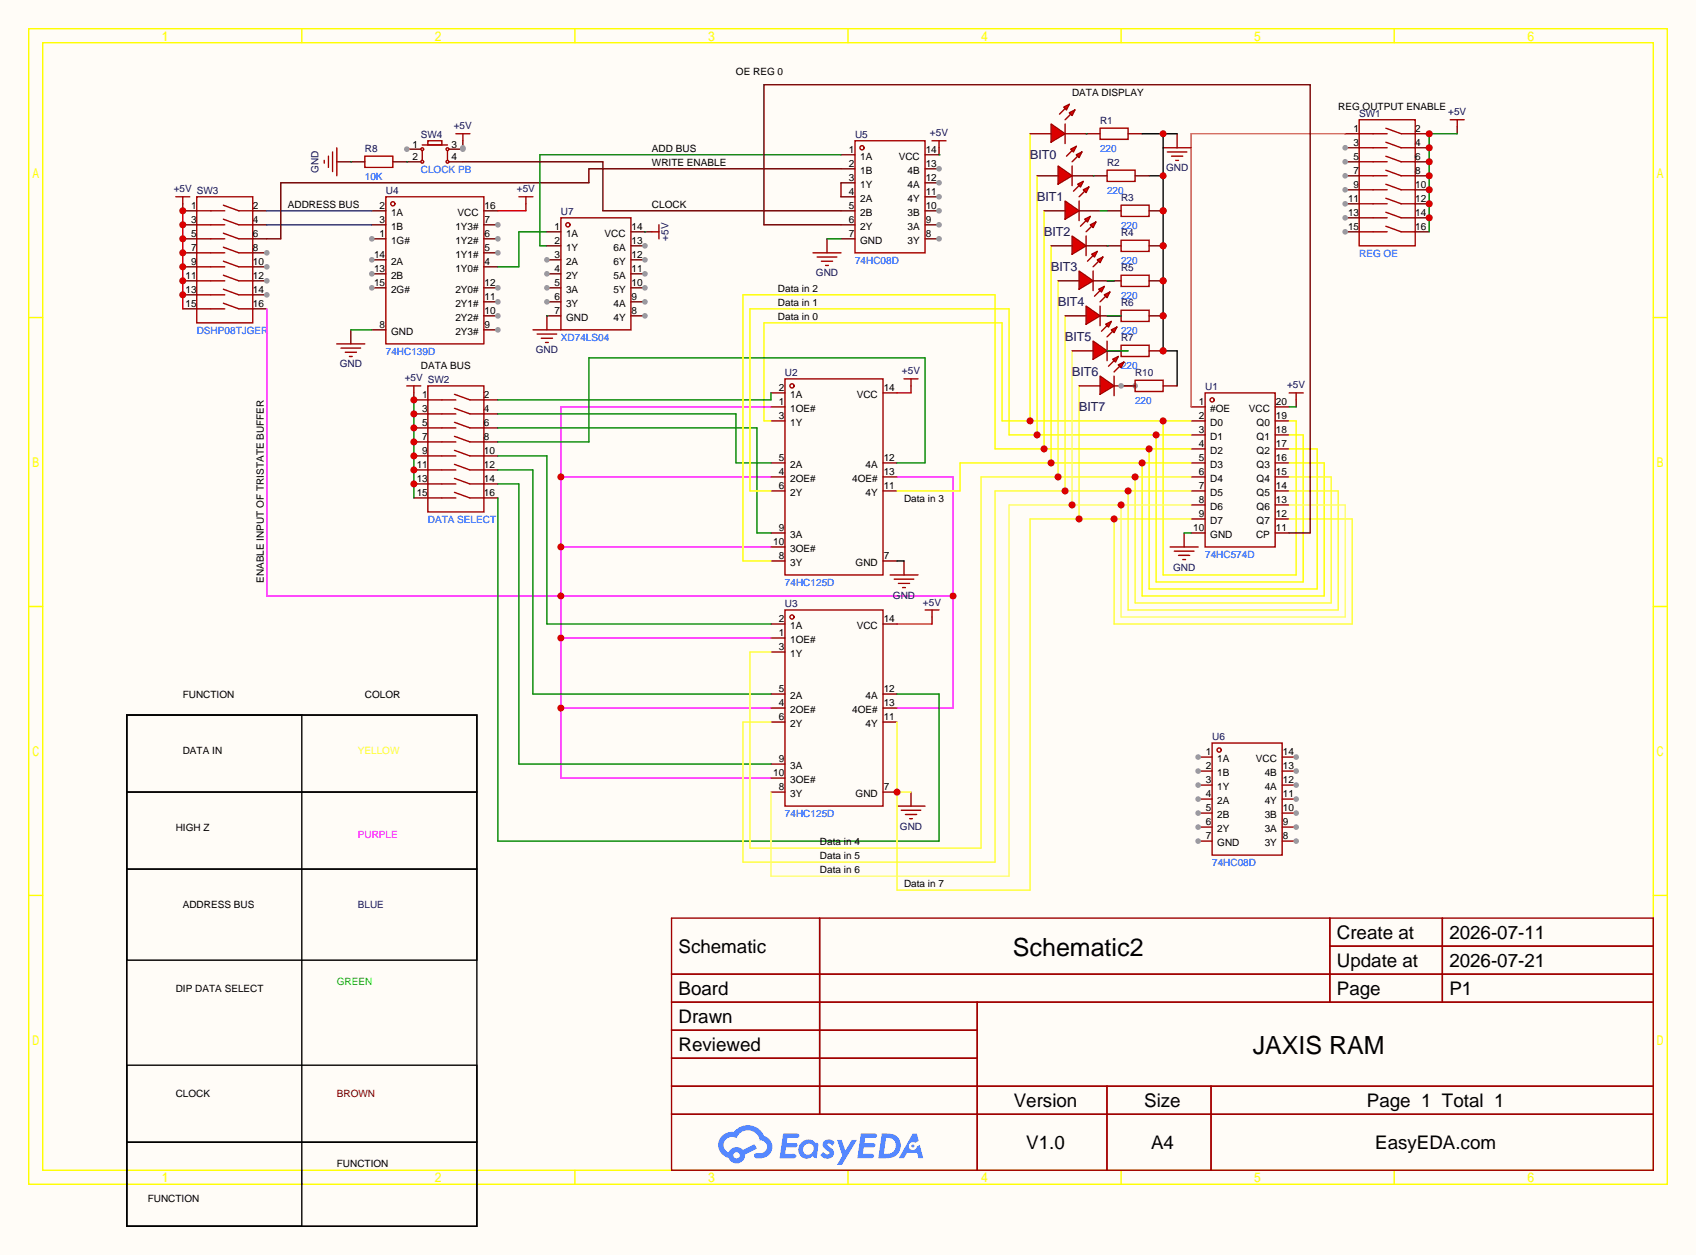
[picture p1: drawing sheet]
<svg xmlns="http://www.w3.org/2000/svg" width="308mm" height="228mm" viewBox="0 0 308 228" stroke-linecap="round" stroke-linejoin="round" font-family="sans-serif">
<path d="M0 0h307.6v227.6h-307.6z" fill="#fffcf7"/>
<g fill="none" stroke="#ff0" stroke-width=".25">
<path d="M5.2 5.2h297.2v209.6h-297.2zM7.7 7.7h292.1v204.5h-292.1zM54.7 5.2v2.5M104.3 5.2v2.5M153.8 5.2v2.5M203.3 5.2v2.5M252.9 5.2v2.5M5.2 57.6h2.5M299.8 57.6h2.6M5.2 110h2.5M299.8 110h2.6M5.2 162.4h2.5"/>
<path d="M299.8 162.4h2.6M54.7 212.2v2.6M104.3 212.2v2.6M153.8 212.2v2.6M203.3 212.2v2.6M252.9 212.2v2.6"/>
</g>
<g fill="none" stroke="#a10000" stroke-width=".25">
<path d="M121.8 166.5h178v45.7h-178zM121.8 176.7h178M148.7 166.5v35.6M241.2 166.5v15.2M241.2 171.6h58.6M261.6 166.5v15.2M121.8 181.7h178M121.8 186.8h55.4M121.8 197h178M121.8 191.9h55.4M177.2 181.7v30.5M200.8 197v15.2"/>
<path d="M219.6 197v15.2M121.8 202.1h178"/>
</g>
<g fill="#5487ff">
<path d="M149.5 206.9a1.3 1.3 0 0 1 1.9 .3l-.4 .6a.54 .54 0 0 0-1-.2l.2 .2a1.58 1.58 0 0 1 1 1.5 1.43 1.43 0 0 1-2.4 .2l.5-.6a.64 .64 0 0 0 .5 .5 .64 .64 0 0 0 .6-.3l-.1-.3a1.6 1.6 0 0 1-1.1-1.5z"/>
<path d="M151.8 206.7h.8l.7 2 1.2-2h.9l-2.7 4.5h-.9l1-1.6z"/>
<path d="M142 205.5h1.7a1.31 1.31 0 0 1 1.2 .2 .4 .4 0 0 1-.3 .6h-1.8l-.1 1h1.6a.4 .4 0 0 1 .3 .4 .4 .4 0 0 1-.4 .4h-1.6l-.2 1.2 .8-.1a1.23 1.23 0 0 1 1.2 .2 .39 .39 0 0 1-.4 .6h-2.6z"/>
<path d="M156.1 205.5h1.7a1.32 1.32 0 0 1 1.2 .2 .39 .39 0 0 1-.3 .6h-1.8l-.1 1h1.6a.4 .4 0 0 1 .4 .4 .4 .4 0 0 1-.5 .4h-1.6l-.2 1.1h.8a1.23 1.23 0 0 1 1.2 .2 .39 .39 0 0 1-.4 .6h-2.6z"/>
<path d="M165.5 205.6h.8l.3 1.3-.6 .3a.75 .75 0 0 0-1.1 .3 .75 .75 0 0 0 .5 1.1 .75 .75 0 0 0 .9-.7l.5-.3 .6 2.4h-.8l-.3-.9h-1.8l-.5 .9h-1z"/>
<path d="M159.9 205.6l-.6 4.4h1.4a2.27 2.27 0 0 0 2.7-2.3 2.27 2.27 0 0 0-2.7-2.1zM160.7 206.3a1.5 1.5 0 0 1 1.8 1.6 1.5 1.5 0 0 1-1.9 1.3h-.3z"/>
<path d="M145.4 207.2a1.62 1.62 0 0 0-.4 2.1 1.62 1.62 0 0 0 2 .6l.3-.2 .4 .2 .4 .1 .3-2.4-.1-.3-.5-.1a1.58 1.58 0 0 0-2.4 0zM146 207.7a.99 .99 0 0 1 1.6 .3 .99 .99 0 0 1-.9 1.4 .94 .94 0 0 1-1-.6 .94 .94 0 0 1 .3-1.1z"/>
<path d="M131 206a2.37 2.37 0 0 0 1.1 4 1.54 1.54 0 0 0 1.8 1 1.54 1.54 0 0 0 1.2-1.6l2.2-1.1-.5-.8-2.1 1a1.57 1.57 0 0 0-2.6 .5 1.5 1.5 0 0 1-.7-2.1 1.5 1.5 0 0 1 2.2-.5 2.23 2.23 0 0 1 2.3-1.4 2.23 2.23 0 0 1 2 1.8 1.16 1.16 0 0 1 1.2 1.1 1.16 1.16 0 0 1-1.1 1.2h-.7a.47 .47 0 0 0-.5 .4 .47 .47 0 0 0 .4 .5 2.23 2.23 0 0 0 2.2-.6 2.23 2.23 0 0 0 .5-2.3 2.16 2.16 0 0 0-1.3-1.1 3.2 3.2 0 0 0-5.5-.7l-1.1 .1zM133 209.5a.6 .6 0 0 1 1.2 0 .6 .6 0 0 1-1.2 0z"/>
<circle cx="165.6" cy="207.8" r=".28"/>
</g>
<g fill="none" stroke="#a10000" stroke-width=".25">
<path d="M70 35.7h17.8v26.7h-17.8zM142.4 68.7h17.7v35.6h-17.7zM218.6 71.2h12.7v28h-12.7zM142.4 110.6h17.7v35.6h-17.7z"/>
<circle cx="143.6" cy="70" r=".38"/>
<circle cx="219.8" cy="72.5" r=".38"/>
<circle cx="143.6" cy="111.9" r=".38"/>
</g>
<g fill="none" stroke="#870000" stroke-width=".25">
<path d="M67.4 43.3h2.6M139.8 73.8h2.6M139.8 76.3h2.6M139.8 71.2h2.6M160.1 71.2h2.6M216 73.8h2.6M216 76.3h2.6M216 78.9h2.6M231.3 73.8h2.5M231.3 76.3h2.5M231.3 78.9h2.5M139.8 83.9h2.6"/>
<path d="M139.8 86.5h2.6M139.8 89h2.6M139.8 96.6h2.6M139.8 99.2h2.6M160.1 83.9h2.6M160.1 86.5h2.6M160.1 89h2.6M216 81.4h2.6M216 83.9h2.6M216 86.5h2.6M216 89h2.6M216 91.6h2.6"/>
<path d="M216 94.1h2.6M216 96.6h2.6M231.3 81.4h2.5M231.3 83.9h2.5M231.3 86.5h2.5M231.3 89h2.5M231.3 91.6h2.5M231.3 94.1h2.5M231.3 96.6h2.5M139.8 101.7h2.6M139.8 113.2h2.6M139.8 115.7h2.6"/>
<path d="M139.8 118.2h2.6M160.1 101.7h2.6M160.1 113.2h2.6M139.8 125.9h2.6M139.8 128.4h2.6M139.8 130.9h2.6M139.8 138.6h2.6M160.1 125.9h2.6M160.1 128.4h2.6M160.1 130.9h2.6M139.8 141.1h2.6M139.8 143.6h2.6"/>
<path d="M160.1 143.6h2.6"/>
</g>
<circle cx="67.4" cy="43.3" r=".51" fill="#999"/>
<path d="M67.4 38.2h2.6M67.4 40.8h2.6M87.8 48.4h2.5M87.8 45.8h2.5" fill="none" stroke="#870000" stroke-width=".25"/>
<circle cx="90.3" cy="45.8" r=".51" fill="#999"/>
<path d="M87.8 43.3h2.5" fill="none" stroke="#870000" stroke-width=".25"/>
<circle cx="90.3" cy="43.3" r=".51" fill="#999"/>
<path d="M87.8 40.8h2.5" fill="none" stroke="#870000" stroke-width=".25"/>
<circle cx="90.3" cy="40.8" r=".51" fill="#999"/>
<path d="M67.4 59.8h2.6M87.8 59.8h2.5" fill="none" stroke="#870000" stroke-width=".25"/>
<circle cx="90.3" cy="59.8" r=".51" fill="#999"/>
<path d="M87.8 57.3h2.5" fill="none" stroke="#870000" stroke-width=".25"/>
<circle cx="90.3" cy="57.3" r=".51" fill="#999"/>
<path d="M87.8 54.7h2.5" fill="none" stroke="#870000" stroke-width=".25"/>
<circle cx="90.3" cy="54.7" r=".51" fill="#999"/>
<path d="M87.8 52.2h2.5" fill="none" stroke="#870000" stroke-width=".25"/>
<circle cx="90.3" cy="52.2" r=".51" fill="#999"/>
<path d="M67.4 49.7h2.6" fill="none" stroke="#870000" stroke-width=".25"/>
<circle cx="67.4" cy="49.7" r=".51" fill="#999"/>
<path d="M67.4 47.1h2.6" fill="none" stroke="#870000" stroke-width=".25"/>
<circle cx="67.4" cy="47.1" r=".51" fill="#999"/>
<path d="M67.4 52.2h2.6" fill="none" stroke="#870000" stroke-width=".25"/>
<circle cx="67.4" cy="52.2" r=".51" fill="#999"/>
<path d="M87.8 38.2h2.5M244 42h2.5M256.7 42h2.5" fill="none" stroke="#870000" stroke-width=".25"/>
<circle cx="71.2" cy="37" r=".38" fill="none" stroke="#a10000" stroke-width=".25"/>
<circle cx="244" cy="42" r=".51" fill="#999"/>
<path d="M244 39.5h2.5M256.7 39.5h2.5" fill="none" stroke="#870000" stroke-width=".25"/>
<circle cx="244" cy="39.5" r=".51" fill="#999"/>
<path d="M244 37h2.5M256.7 37h2.5" fill="none" stroke="#870000" stroke-width=".25"/>
<circle cx="244" cy="37" r=".51" fill="#999"/>
<path d="M244 34.4h2.5M256.7 34.4h2.5" fill="none" stroke="#870000" stroke-width=".25"/>
<circle cx="244" cy="34.4" r=".51" fill="#999"/>
<path d="M244 24.3h2.5M244 26.8h2.5M256.7 26.8h2.5" fill="none" stroke="#870000" stroke-width=".25"/>
<circle cx="244" cy="26.8" r=".51" fill="#999"/>
<path d="M244 31.9h2.5M256.7 24.3h2.5M256.7 31.9h2.5" fill="none" stroke="#870000" stroke-width=".25"/>
<g fill="none" stroke="#a10000" stroke-width=".25">
<path d="M246.5 21.7h10.2v22.9h-10.2zM246.5 39.5h5.1M246.5 37h5.1M246.5 34.4h5.1M246.5 31.9h5.1M246.5 29.3h5.1M246.5 26.8h5.1M246.5 24.3h5.1M251.3 38.5l2.8 1h2.6M251.3 35.9l2.8 1.1h2.6M251.3 33.4l2.8 1h2.6M251.3 30.9l2.8 1h2.6"/>
<path d="M251.3 28.3l2.8 1h2.6M251.3 25.8l2.8 1h2.6M251.3 23.2l2.8 1.1h2.6M246.5 42h5.1M251.3 41l2.8 1h2.6"/>
</g>
<circle cx="244" cy="31.9" r=".51" fill="#999"/>
<path d="M244 29.3h2.5M256.7 29.3h2.5" fill="none" stroke="#870000" stroke-width=".25"/>
<circle cx="244" cy="29.3" r=".51" fill="#999"/>
<g fill="none" stroke="#870000" stroke-width=".25">
<path d="M33.1 56h2.6M45.8 56h2.6M45.8 53.5h2.6M75.1 72.5h2.5M75.1 75.1h2.5M75.1 77.6h2.5M87.8 72.5h2.5M87.8 75.1h2.5M87.8 77.6h2.5M75.1 90.3h2.5M75.1 87.8h2.5M75.1 85.2h2.5"/>
<path d="M75.1 82.7h2.5M75.1 80.1h2.5M87.8 90.3h2.5M87.8 87.8h2.5M87.8 85.2h2.5M87.8 82.7h2.5M87.8 80.1h2.5"/>
</g>
<g fill="none" stroke="#a10000" stroke-width=".25">
<path d="M77.6 70h10.2v22.8h-10.2zM77.6 77.6h5.1M77.6 75.1h5.1M77.6 72.5h5.1M82.4 79.1l2.8 1h2.6M82.4 76.6l2.8 1h2.6M82.4 74l2.8 1.1h2.6M82.4 71.5l2.8 1h2.6M77.6 90.3h5.1M77.6 87.8h5.1M77.6 85.2h5.1M77.6 82.7h5.1"/>
<path d="M77.6 80.1h5.1M82.4 89.3l2.8 1h2.6M82.4 86.7l2.8 1.1h2.6M82.4 84.2l2.8 1h2.6M82.4 81.7l2.8 1h2.6"/>
</g>
<circle cx="48.4" cy="53.5" r=".51" fill="#999"/>
<path d="M33.1 53.5h2.6M45.8 50.9h2.6" fill="none" stroke="#870000" stroke-width=".25"/>
<circle cx="48.4" cy="50.9" r=".51" fill="#999"/>
<path d="M33.1 50.9h2.6M45.8 48.4h2.6" fill="none" stroke="#870000" stroke-width=".25"/>
<circle cx="48.4" cy="48.4" r=".51" fill="#999"/>
<path d="M33.1 38.2h2.6M45.8 38.2h2.6M33.1 48.4h2.6M33.1 40.8h2.6M45.8 40.8h2.6M45.8 45.8h2.6" fill="none" stroke="#870000" stroke-width=".25"/>
<g fill="none" stroke="#a10000" stroke-width=".25">
<path d="M35.7 35.7h10.1v22.8h-10.1zM35.7 38.2h5.1M40.5 39.8l2.8 1h2.5M40.5 37.2l2.8 1h2.5M35.7 56h5.1M35.7 53.5h5.1M35.7 50.9h5.1M35.7 48.4h5.1M35.7 45.8h5.1M35.7 43.3h5.1M35.7 40.8h5.1M40.5 55l2.8 1h2.5"/>
<path d="M40.5 52.5l2.8 1h2.5M40.5 49.9l2.8 1h2.5M40.5 47.4l2.8 1h2.5M40.5 44.8l2.8 1h2.5M40.5 42.3l2.8 1h2.5"/>
</g>
<circle cx="48.4" cy="45.8" r=".51" fill="#999"/>
<path d="M95.4 37v1.2M33.1 45.8h2.6M33.1 43.3h2.6M45.8 43.3h2.6M63.6 59.8v2.6" fill="none" stroke="#870000" stroke-width=".25"/>
<path d="M48.4 38.2h19" fill="none" stroke="#00c" stroke-width=".25"/>
<path d="M48.4 40.8h19" fill="none" stroke="#009" stroke-width=".25"/>
<path d="M94.1 35.7h2.5M95.4 35.7v1.3M61.1 62.4h5.1M61.8 63.1h3.6M62.6 63.9h2M63.4 64.6h.5" fill="none" stroke="#a10000" stroke-width=".25"/>
<path d="M90.3 38.2h5.1" fill="none" stroke="#c00" stroke-width=".25"/>
<path d="M63.6 59.8h3.8" fill="none" stroke="#008700" stroke-width=".25"/>
<path d="M186.8 24.3v52M139.8 76.3h-1.2v-17.8h43.1v17.8h34.3M210.9 76.3v28h24.2v-28h-1.3" fill="none" stroke="#ff0" stroke-width=".25"/>
<g fill="#c00">
<circle cx="186.8" cy="76.3" r=".63"/>
<circle cx="210.9" cy="76.3" r=".63"/>
</g>
<path d="M48.4 56v52.1h124.4M139.8 73.8h-38.1v67.3h38.1M101.7 86.5h38.1M101.7 99.2h38.1M162.7 86.5h10.1v41.9h-10.1M101.7 115.7h38.1M101.7 128.4h38.1" fill="none" stroke="#f0f" stroke-width=".25"/>
<g fill="#c00">
<circle cx="101.7" cy="86.5" r=".63"/>
<circle cx="101.7" cy="99.2" r=".63"/>
<circle cx="101.7" cy="108.1" r=".63"/>
<circle cx="101.7" cy="115.7" r=".63"/>
<circle cx="101.7" cy="128.4" r=".63"/>
<circle cx="172.8" cy="108.1" r=".63"/>
</g>
<path d="M90.3 77.6h47v19h2.5M90.3 75.1h43.2v8.8h6.3M139.8 71.2v1.3h-49.5M90.3 80.1h16.5v-15.2h61v19h-5.1M90.3 82.7h8.9v30.5h40.6M90.3 85.2h6.3v40.7h43.2M90.3 90.3v62.2h80v-26.6h-7.6M90.3 87.8h3.8v50.8h45.7" fill="none" stroke="#008700" stroke-width=".25"/>
<path d="M164 101.7v2.6M165.2 143.6v2.6" fill="none" stroke="#870000" stroke-width=".25"/>
<path d="M161.4 104.3h5.1M162.2 105h3.5M162.9 105.8h2.1M163.7 106.6h.5M162.7 146.2h5.1M163.4 146.9h3.6M164.2 147.7h2M165 148.5h.5" fill="none" stroke="#a10000" stroke-width=".25"/>
<path d="M162.7 101.7h1.3" fill="none" stroke="#000" stroke-width=".25"/>
<path d="M195.7 70v24.1M202.1 94.1v19.1h43.1v-19.1h-11.4M216 94.1h-29.2v67.3h-24.1v-30.5M162.7 143.6h2.5" fill="none" stroke="#ff3" stroke-width=".25"/>
<g fill="#c00">
<circle cx="162.7" cy="143.6" r=".63"/>
<circle cx="195.7" cy="94.1" r=".63"/>
<circle cx="202.1" cy="94.1" r=".63"/>
</g>
<path d="M165.2 70v1.2M169 111.9v1.3" fill="none" stroke="#870000" stroke-width=".25"/>
<path d="M164 68.7h2.5M165.2 68.7v1.3M167.8 110.6h2.5M169 110.6v1.3" fill="none" stroke="#a10000" stroke-width=".25"/>
<path d="M162.7 71.2h2.5M162.7 113.2h6.3" fill="none" stroke="#f00" stroke-width=".25"/>
<path d="M188.1 31.9v47M209.7 78.9v26.6h26.6v-26.6h-2.5M216 78.9h-33v-22.9h-47v33h3.8" fill="none" stroke="#ff0" stroke-width=".25"/>
<g fill="#c00">
<circle cx="188.1" cy="78.9" r=".63"/>
<circle cx="209.7" cy="78.9" r=".63"/>
</g>
<path d="M189.4 38.2v43.2M208.4 81.4v25.4h30.5v-25.4h-5.1M216 81.4h-35.5v-27.9h-45.8v48.2h5.1" fill="none" stroke="#ff0" stroke-width=".25"/>
<g fill="#c00">
<circle cx="189.4" cy="81.4" r=".63"/>
<circle cx="208.4" cy="81.4" r=".63"/>
</g>
<path d="M190.6 44.6v39.3M207.1 83.9v24.2h33.1v-24.2h-6.4M216 83.9h-41.9v5.1h-11.4" fill="none" stroke="#ff0" stroke-width=".25"/>
<g fill="#c00">
<circle cx="190.6" cy="83.9" r=".63"/>
<circle cx="207.1" cy="83.9" r=".63"/>
</g>
<path d="M191.9 50.9v35.6M205.9 86.5v22.8h35.5v-22.8h-7.6M216 86.5h-38.1v67.3h-41.9v-35.6h3.8" fill="none" stroke="#ff3" stroke-width=".25"/>
<g fill="#c00">
<circle cx="191.9" cy="86.5" r=".63"/>
<circle cx="205.9" cy="86.5" r=".63"/>
</g>
<path d="M193.2 57.3v31.7M204.6 89v21.6h38.1v-21.6h-8.9M216 89h-35.5v67.3h-45.8v-25.4h5.1" fill="none" stroke="#ff3" stroke-width=".25"/>
<g fill="#c00">
<circle cx="193.2" cy="89" r=".63"/>
<circle cx="204.6" cy="89" r=".63"/>
</g>
<path d="M194.4 63.6v28M203.3 91.6v20.3h40.7v-20.3h-10.2M216 91.6h-33v67.3h-43.2v-15.3" fill="none" stroke="#ff6" stroke-width=".25"/>
<g fill="#c00">
<circle cx="194.4" cy="91.6" r=".63"/>
<circle cx="203.3" cy="91.6" r=".63"/>
</g>
<path d="M23 129.7h63.5v92.7h-63.5zM23 129.7h31.7v92.7h-31.7zM23 129.7h63.5v13.9h-63.5zM23 143.6h63.5v14h-63.5zM23 157.6h63.5v16.5h-63.5zM23 193.2h63.5v13.9h-63.5zM23 207.1h63.5v15.3h-63.5z" fill="none" stroke="#000" stroke-width=".25"/>
<path d="M167.8 28.1h2.5M167.8 30.6h2.5M235.1 72.5v1.3M214.8 96.6v2.6" fill="none" stroke="#870000" stroke-width=".25"/>
<path d="M233.8 71.2h2.5M235.1 71.2v1.3M212.2 99.2h5.1M213 99.9h3.5M213.7 100.7h2.1M214.5 101.5h.5" fill="none" stroke="#a10000" stroke-width=".25"/>
<path d="M233.8 73.8h1.3M214.8 96.6h1.2" fill="none" stroke="#008700" stroke-width=".25"/>
<path d="M244 24.3h-28v49.5" fill="none" stroke="#f63" stroke-width=".25"/>
<circle cx="170.3" cy="30.6" r=".51" fill="#999"/>
<path d="M167.8 33.1h2.5" fill="none" stroke="#870000" stroke-width=".25"/>
<circle cx="170.3" cy="33.1" r=".51" fill="#999"/>
<path d="M167.8 35.7h2.5" fill="none" stroke="#870000" stroke-width=".25"/>
<circle cx="170.3" cy="35.7" r=".51" fill="#999"/>
<path d="M167.8 38.2h2.5" fill="none" stroke="#870000" stroke-width=".25"/>
<circle cx="170.3" cy="38.2" r=".51" fill="#999"/>
<path d="M167.8 40.8h2.5" fill="none" stroke="#870000" stroke-width=".25"/>
<circle cx="170.3" cy="40.8" r=".51" fill="#999"/>
<path d="M167.8 43.3h2.5" fill="none" stroke="#870000" stroke-width=".25"/>
<circle cx="170.3" cy="43.3" r=".51" fill="#999"/>
<path d="M152.5 38.2h2.6M152.5 35.7h2.6M152.5 33.1h2.6M152.5 30.6h2.6M152.5 28.1h2.6M152.5 43.3h2.6M152.5 40.8h2.6M232.5 137.3h2.6" fill="none" stroke="#870000" stroke-width=".25"/>
<g fill="none" stroke="#a10000" stroke-width=".25">
<path d="M155.1 25.5h12.7v20.3h-12.7z"/>
<circle cx="156.3" cy="26.8" r=".38"/>
</g>
<circle cx="235.1" cy="137.3" r=".51" fill="#999"/>
<path d="M232.5 139.8h2.6" fill="none" stroke="#870000" stroke-width=".25"/>
<circle cx="235.1" cy="139.8" r=".51" fill="#999"/>
<path d="M232.5 142.4h2.6" fill="none" stroke="#870000" stroke-width=".25"/>
<circle cx="235.1" cy="142.4" r=".51" fill="#999"/>
<path d="M232.5 144.9h2.6" fill="none" stroke="#870000" stroke-width=".25"/>
<circle cx="235.1" cy="144.9" r=".51" fill="#999"/>
<path d="M232.5 147.4h2.6" fill="none" stroke="#870000" stroke-width=".25"/>
<circle cx="235.1" cy="147.4" r=".51" fill="#999"/>
<path d="M232.5 150h2.6" fill="none" stroke="#870000" stroke-width=".25"/>
<circle cx="235.1" cy="150" r=".51" fill="#999"/>
<path d="M232.5 152.5h2.6" fill="none" stroke="#870000" stroke-width=".25"/>
<circle cx="235.1" cy="152.5" r=".51" fill="#999"/>
<path d="M217.3 152.5h2.5" fill="none" stroke="#870000" stroke-width=".25"/>
<circle cx="217.3" cy="152.5" r=".51" fill="#999"/>
<path d="M217.3 150h2.5" fill="none" stroke="#870000" stroke-width=".25"/>
<circle cx="217.3" cy="150" r=".51" fill="#999"/>
<path d="M217.3 147.4h2.5" fill="none" stroke="#870000" stroke-width=".25"/>
<circle cx="217.3" cy="147.4" r=".51" fill="#999"/>
<path d="M217.3 144.9h2.5" fill="none" stroke="#870000" stroke-width=".25"/>
<circle cx="217.3" cy="144.9" r=".51" fill="#999"/>
<path d="M217.3 142.4h2.5" fill="none" stroke="#870000" stroke-width=".25"/>
<circle cx="217.3" cy="142.4" r=".51" fill="#999"/>
<path d="M217.3 139.8h2.5" fill="none" stroke="#870000" stroke-width=".25"/>
<circle cx="217.3" cy="139.8" r=".51" fill="#999"/>
<path d="M217.3 137.3h2.5" fill="none" stroke="#870000" stroke-width=".25"/>
<circle cx="217.3" cy="137.3" r=".51" fill="#999"/>
<g fill="none" stroke="#a10000" stroke-width=".25">
<path d="M193.2 22.5v3.5M219.8 134.7h12.7v20.4h-12.7z"/>
<circle cx="221.1" cy="136" r=".38"/>
</g>
<path d="M152.5 30.6h-45.7v2.5h-55.9v10.2h-2.5" fill="none" stroke="#600" stroke-width=".25"/>
<path d="M152.5 28.1h-54.6v16.5h1.3M99.2 42h-5.1v6.4h-3.8" fill="none" stroke="#008700" stroke-width=".25"/>
<path d="M186.8 24.3h3.8M193.2 24.3h3.8" fill="none" stroke="#870000" stroke-width=".25"/>
<g fill="#f00" stroke="#a10000" stroke-width=".25">
<path d="M190.6 22.5l2.6 1.8-2.6 1.5z"/>
<path d="M192.9 19.4l1-.5-.5 1z"/>
<path d="M193.9 20.4l1-.5-.5 1.1z"/>
</g>
<path d="M193.2 19.7l-1 1M194.2 20.7l-1 1M199.5 23.2h5.1v2.1h-5.1zM210.9 26.8h5.1M211.7 27.6h3.6M212.5 28.3h2M213.2 29.1h.5" fill="none" stroke="#a10000" stroke-width=".25"/>
<path d="M197 24.3h2.5M204.6 24.3h2.5M213.5 24.3v2.5" fill="none" stroke="#870000" stroke-width=".25"/>
<path d="M197 24.3h.1" fill="none" stroke="#008700" stroke-width=".25"/>
<path d="M207.1 24.3h6.4M208.4 31.9h2.5M210.9 24.3v39.3h2.6v6.4" fill="none" stroke="#000" stroke-width=".25"/>
<g fill="#c00">
<circle cx="210.9" cy="24.3" r=".63"/>
<circle cx="210.9" cy="31.9" r=".63"/>
<circle cx="210.9" cy="38.2" r=".63"/>
<circle cx="210.9" cy="44.6" r=".63"/>
<circle cx="210.9" cy="50.9" r=".63"/>
<circle cx="210.9" cy="57.3" r=".63"/>
<circle cx="210.9" cy="63.6" r=".63"/>
</g>
<path d="M188.1 31.9h3.8M194.4 31.9h3.8" fill="none" stroke="#870000" stroke-width=".25"/>
<path d="M194.4 30.1v3.6" fill="none" stroke="#a10000" stroke-width=".25"/>
<g fill="#f00" stroke="#a10000" stroke-width=".25">
<path d="M191.9 30.1l2.5 1.8-2.5 1.5z"/>
<path d="M194.2 27.1l1-.6-.5 1.1z"/>
<path d="M195.2 28.1l1-.5-.5 1z"/>
</g>
<path d="M194.4 27.3l-1 1M195.5 28.3l-1.1 1M195.7 36.4v3.6M200.8 30.9h5.1v2h-5.1z" fill="none" stroke="#a10000" stroke-width=".25"/>
<path d="M189.4 38.2h3.8M195.7 38.2h3.8M198.2 31.9h2.6M205.9 31.9h2.5" fill="none" stroke="#870000" stroke-width=".25"/>
<g fill="#f00" stroke="#a10000" stroke-width=".25">
<path d="M193.2 36.4l2.5 1.8-2.5 1.6z"/>
<path d="M195.5 33.4l1-.5-.5 1z"/>
<path d="M196.5 34.4l1-.5-.5 1z"/>
</g>
<path d="M195.7 33.7l-1 1M196.7 34.7l-1 1M203.3 37.2h5.1v2h-5.1z" fill="none" stroke="#a10000" stroke-width=".25"/>
<path d="M208.4 38.2h2.5" fill="none" stroke="#870000" stroke-width=".25"/>
<circle cx="210.9" cy="38.2" r=".63" fill="#c00"/>
<path d="M200.8 38.2h2.5M190.6 44.6h3.8M197 44.6h3.8" fill="none" stroke="#870000" stroke-width=".25"/>
<path d="M199.5 38.2h1.3" fill="none" stroke="#008700" stroke-width=".25"/>
<path d="M197 42.8v3.6" fill="none" stroke="#a10000" stroke-width=".25"/>
<g fill="#f00" stroke="#a10000" stroke-width=".25">
<path d="M194.4 42.8l2.6 1.8-2.6 1.5z"/>
<path d="M196.7 39.8l1-.6-.5 1.1z"/>
<path d="M197.7 40.8l1.1-.5-.6 1z"/>
</g>
<path d="M197 40l-1 1M198 41l-1 1M203.3 43.6h5.1v2h-5.1z" fill="none" stroke="#a10000" stroke-width=".25"/>
<path d="M208.4 44.6h2.5" fill="none" stroke="#870000" stroke-width=".25"/>
<circle cx="210.9" cy="44.6" r=".63" fill="#c00"/>
<path d="M191.9 50.9h3.8M198.2 50.9h3.9M200.8 44.6h2.5" fill="none" stroke="#870000" stroke-width=".25"/>
<path d="M200.8 44.6h.1" fill="none" stroke="#008700" stroke-width=".25"/>
<path d="M198.2 49.1v3.6" fill="none" stroke="#a10000" stroke-width=".25"/>
<g fill="#f00" stroke="#a10000" stroke-width=".25">
<path d="M195.7 49.1l2.5 1.8-2.5 1.6z"/>
<path d="M198 46.1l1-.5-.5 1z"/>
<path d="M199 47.1l1-.5-.5 1z"/>
</g>
<path d="M198.2 46.4l-1 1M199.3 47.4l-1.1 1M203.3 49.9h5.1v2h-5.1z" fill="none" stroke="#a10000" stroke-width=".25"/>
<path d="M208.4 50.9h2.5" fill="none" stroke="#870000" stroke-width=".25"/>
<circle cx="210.9" cy="50.9" r=".63" fill="#c00"/>
<path d="M193.2 57.3h3.8M199.5 57.3h3.8M200.8 50.9h2.5" fill="none" stroke="#870000" stroke-width=".25"/>
<path d="M200.8 50.9h1.3" fill="none" stroke="#008700" stroke-width=".25"/>
<path d="M199.5 55.5v3.6" fill="none" stroke="#a10000" stroke-width=".25"/>
<g fill="#f00" stroke="#a10000" stroke-width=".25">
<path d="M197 55.5l2.5 1.8-2.5 1.5z"/>
<path d="M199.3 52.5l1-.6-.5 1.1z"/>
<path d="M200.3 53.5l1-.5-.5 1z"/>
</g>
<path d="M199.5 52.7l-1 1M200.5 53.7l-1 1M203.3 56.3h5.1v2h-5.1z" fill="none" stroke="#a10000" stroke-width=".25"/>
<path d="M208.4 57.3h2.5" fill="none" stroke="#870000" stroke-width=".25"/>
<circle cx="210.9" cy="57.3" r=".63" fill="#c00"/>
<path d="M200.8 57.3h2.5M194.4 63.6h3.8M200.8 63.6h3.8" fill="none" stroke="#870000" stroke-width=".25"/>
<path d="M200.8 57.3h2.5" fill="none" stroke="#008700" stroke-width=".25"/>
<path d="M200.8 61.8v3.6" fill="none" stroke="#a10000" stroke-width=".25"/>
<g fill="#f00" stroke="#a10000" stroke-width=".25">
<path d="M198.2 61.8l2.6 1.8-2.6 1.6z"/>
<path d="M200.5 58.8l1-.5-.5 1z"/>
<path d="M201.5 59.8l1.1-.5-.5 1z"/>
</g>
<path d="M200.8 59.1l-1 1M201.8 60.1l-1 1M203.3 62.6h5.1v2h-5.1z" fill="none" stroke="#a10000" stroke-width=".25"/>
<path d="M208.4 63.6h2.5" fill="none" stroke="#870000" stroke-width=".25"/>
<circle cx="210.9" cy="63.6" r=".63" fill="#c00"/>
<path d="M200.8 63.6h2.5M202.1 70h3.8" fill="none" stroke="#870000" stroke-width=".25"/>
<path d="M198.2 31.9h.1M200.8 63.6h3.8" fill="none" stroke="#008700" stroke-width=".25"/>
<circle cx="205.9" cy="70" r=".51" fill="#999"/>
<path d="M195.7 70h3.8" fill="none" stroke="#870000" stroke-width=".25"/>
<path d="M202.1 68.2v3.6" fill="none" stroke="#a10000" stroke-width=".25"/>
<g fill="#f00" stroke="#a10000" stroke-width=".25">
<path d="M199.5 68.2l2.6 1.8-2.6 1.5z"/>
<path d="M201.8 65.2l1-.6-.5 1.1z"/>
<path d="M202.8 66.2l1-.5-.5 1z"/>
</g>
<path d="M202.1 65.4l-1.1 1M203.1 66.4l-1 1M205.9 69h5v2h-5z" fill="none" stroke="#a10000" stroke-width=".25"/>
<path d="M203.3 70h2.6M210.9 70h2.6" fill="none" stroke="#870000" stroke-width=".25"/>
<circle cx="203.3" cy="70" r=".51" fill="#999"/>
<path d="M33.1 37v1.2" fill="none" stroke="#870000" stroke-width=".25"/>
<path d="M31.9 35.7h2.5M33.1 35.7v1.3" fill="none" stroke="#a10000" stroke-width=".25"/>
<path d="M33.1 38.2v17.8" fill="none" stroke="#f00" stroke-width=".25"/>
<g fill="#c00">
<circle cx="33.1" cy="40.8" r=".63"/>
<circle cx="33.1" cy="38.2" r=".63"/>
<circle cx="33.1" cy="43.3" r=".63"/>
<circle cx="33.1" cy="45.8" r=".63"/>
<circle cx="33.1" cy="48.4" r=".63"/>
<circle cx="33.1" cy="50.9" r=".63"/>
<circle cx="33.1" cy="53.5" r=".63"/>
</g>
<path d="M75.1 71.2v1.3" fill="none" stroke="#870000" stroke-width=".25"/>
<path d="M73.8 70h2.5M75.1 70v1.2" fill="none" stroke="#a10000" stroke-width=".25"/>
<path d="M75.1 72.5v17.8" fill="none" stroke="#008700" stroke-width=".25"/>
<g fill="#c00">
<circle cx="75.1" cy="75.1" r=".63"/>
<circle cx="75.1" cy="72.5" r=".63"/>
<circle cx="75.1" cy="77.6" r=".63"/>
<circle cx="75.1" cy="80.1" r=".63"/>
<circle cx="75.1" cy="82.7" r=".63"/>
<circle cx="75.1" cy="85.2" r=".63"/>
<circle cx="75.1" cy="87.8" r=".63"/>
</g>
<path d="M170.3 26.8v1.3M264.3 23v1.3M150 43.3v2.5" fill="none" stroke="#870000" stroke-width=".25"/>
<path d="M169 25.5h2.6M170.3 25.5v1.3M263 21.7h2.6M264.3 21.7v1.3M147.4 45.8h5.1M148.2 46.6h3.6M149 47.4h2M149.7 48.1h.5" fill="none" stroke="#a10000" stroke-width=".25"/>
<path d="M170.3 28.1h.1M264.3 24.3h-5.1v17.7M150 43.3h2.5" fill="none" stroke="#008700" stroke-width=".25"/>
<g fill="#c00">
<circle cx="259.2" cy="24.3" r=".63"/>
<circle cx="259.2" cy="26.8" r=".63"/>
<circle cx="259.2" cy="29.3" r=".63"/>
<circle cx="259.2" cy="31.9" r=".63"/>
<circle cx="259.2" cy="34.4" r=".63"/>
<circle cx="259.2" cy="37" r=".63"/>
<circle cx="259.2" cy="39.5" r=".63"/>
</g>
<path d="M81.4 29.3h2.5M81.4 27.1h2.5" fill="none" stroke="#870000" stroke-width=".25"/>
<circle cx="83.9" cy="27.1" r=".51" fill="#999"/>
<path d="M73.8 29.3h2.5M73.8 27.1h2.5" fill="none" stroke="#870000" stroke-width=".25"/>
<circle cx="73.8" cy="27.1" r=".51" fill="#999"/>
<g fill="none" stroke="#a10000" stroke-width=".25">
<path d="M76.6 26.3h4.6M76.6 27.3v1.8M77.6 25.5h2.5v.8h-2.5zM81.2 27.3v1.8"/>
<circle cx="76.6" cy="29.3" r=".25"/>
<circle cx="76.6" cy="27.1" r=".25"/>
<circle cx="81.2" cy="27.1" r=".25"/>
<circle cx="81.2" cy="29.3" r=".25"/>
</g>
<path d="M152.5 33.1v2.6" fill="none" stroke="#600" stroke-width=".25"/>
<path d="M83.9 25.5v1.3" fill="none" stroke="#870000" stroke-width=".25"/>
<circle cx="83.9" cy="26.8" r=".51" fill="#999"/>
<g fill="none" stroke="#a10000" stroke-width=".25">
<path d="M58.8 29.1v.5M59.6 28.3v2.1M60.3 27.6v3.5M61.1 26.8v5.1M66.2 28.3h5v2.1h-5zM82.7 24.3h2.5M83.9 24.3v1.2M101.7 39.5h12.7v20.3h-12.7z"/>
<circle cx="103" cy="40.8" r=".38"/>
</g>
<path d="M61.1 29.3h5.1M71.2 29.3h2.6M99.2 42h2.5M99.2 44.6h2.5M99.2 47.1h2.5" fill="none" stroke="#870000" stroke-width=".25"/>
<path d="M63.6 29.3h.1M73.8 29.3h.1" fill="none" stroke="#008700" stroke-width=".25"/>
<path d="M83.9 29.3h25.4v8.9h43.2M152.5 40.8h-13.9v-25.4h99v81.2h-3.8" fill="none" stroke="#600" stroke-width=".25"/>
<circle cx="99.2" cy="47.1" r=".51" fill="#999"/>
<path d="M99.2 49.7h2.5" fill="none" stroke="#870000" stroke-width=".25"/>
<circle cx="99.2" cy="49.7" r=".51" fill="#999"/>
<path d="M99.2 52.2h2.5" fill="none" stroke="#870000" stroke-width=".25"/>
<circle cx="99.2" cy="52.2" r=".51" fill="#999"/>
<path d="M99.2 54.7h2.5" fill="none" stroke="#870000" stroke-width=".25"/>
<circle cx="99.2" cy="54.7" r=".51" fill="#999"/>
<path d="M99.2 57.3h2.5M114.4 57.3h2.6" fill="none" stroke="#870000" stroke-width=".25"/>
<circle cx="117" cy="57.3" r=".51" fill="#999"/>
<path d="M114.4 54.7h2.6" fill="none" stroke="#870000" stroke-width=".25"/>
<circle cx="117" cy="54.7" r=".51" fill="#999"/>
<path d="M114.4 52.2h2.6" fill="none" stroke="#870000" stroke-width=".25"/>
<circle cx="117" cy="52.2" r=".51" fill="#999"/>
<path d="M114.4 49.7h2.6" fill="none" stroke="#870000" stroke-width=".25"/>
<circle cx="117" cy="49.7" r=".51" fill="#999"/>
<path d="M114.4 47.1h2.6" fill="none" stroke="#870000" stroke-width=".25"/>
<circle cx="117" cy="47.1" r=".51" fill="#999"/>
<path d="M114.4 44.6h2.6" fill="none" stroke="#870000" stroke-width=".25"/>
<circle cx="117" cy="44.6" r=".51" fill="#999"/>
<path d="M99.2 57.3v2.5M114.4 42h3.8" fill="none" stroke="#870000" stroke-width=".25"/>
<path d="M96.6 59.8h5.1M118.2 42h1.3M119.5 40.8v2.5M97.4 60.6h3.6M98.2 61.3h2M98.9 62.1h.5" fill="none" stroke="#a10000" stroke-width=".25"/>
<path d="M99.2 57.3h.1M117 42h.1" fill="none" stroke="#008700" stroke-width=".25"/>
<g font-size="4.5">
<text x="183.7" y="173.3">Schematic2</text>
<text x="227.2" y="191.1">JAXIS RAM</text>
</g>
<g font-size="3.4">
<text x="123.1" y="172.7">Schematic</text>
<text x="242.5" y="170.2">Create at</text>
<text x="262.9" y="170.2">2026-07-11</text>
<text x="242.5" y="175.3">Update at</text>
<text x="262.9" y="175.3">2026-07-21</text>
<text x="123.1" y="180.4">Board</text>
<text x="123.1" y="185.4">Drawn</text>
<text x="242.5" y="180.4">Page</text>
<text x="262.9" y="180.4">P1</text>
<text x="123.1" y="190.5">Reviewed</text>
<text x="183.9" y="200.7">Version</text>
<text x="207.5" y="200.7">Size</text>
<text x="247.9" y="200.7">Page 1 Total 1</text>
<text x="186.1" y="208.3">V1.0</text>
<text x="208.8" y="208.3">A4</text>
<text x="249.4" y="208.3">EasyEDA.com</text>
</g>
<g font-size="2.3" fill="#000080">
<text x="186.8" y="28.8">BIT0</text>
<text x="188.1" y="36.4">BIT1</text>
<text x="189.4" y="42.8">BIT2</text>
<text x="190.6" y="49.1">BIT3</text>
<text x="191.9" y="55.5">BIT4</text>
<text x="193.2" y="61.8">BIT5</text>
<text x="194.4" y="68.2">BIT6</text>
<text x="195.7" y="74.5">BIT7</text>
</g>
<g font-size="1.8">
<text x="133.5" y="13.6">OE REG 0</text>
<text x="194.4" y="17.4">DATA DISPLAY</text>
<text x="242.7" y="19.9">REG OUTPUT ENABLE</text>
<text x="245.5" y="23.9">1</text>
<text x="256.7" y="23.9">2</text>
<text x="74.8" y="29">2</text>
<text x="74.8" y="26.8">1</text>
<text x="81.9" y="29">4</text>
<text x="81.9" y="26.8">3</text>
<text x="118.2" y="27.5">ADD BUS</text>
<text x="153.9" y="27.8">1</text>
<text x="156" y="29">1A</text>
<text x="163" y="29">VCC</text>
<text x="167.9" y="27.8">14</text>
<text x="245.5" y="26.5">3</text>
<text x="245.5" y="29">5</text>
<text x="256.7" y="26.5">4</text>
<text x="256.7" y="29">6</text>
<text x="118.2" y="30.1">WRITE ENABLE</text>
<text x="153.9" y="35.4">4</text>
<text x="153.9" y="32.8">3</text>
<text x="153.9" y="30.3">2</text>
<text x="156" y="34.1">1Y</text>
<text x="156" y="31.6">1B</text>
<text x="164.6" y="31.6">4B</text>
<text x="164.6" y="34.1">4A</text>
<text x="167.9" y="30.3">13</text>
<text x="167.9" y="32.8">12</text>
<text x="167.9" y="35.4">11</text>
<text x="245.5" y="34.1">9</text>
<text x="245.5" y="31.6">7</text>
<text x="256.7" y="34.1">10</text>
<text x="256.7" y="31.6">8</text>
<text x="34.7" y="37.9">1</text>
<text x="34.7" y="40.5">3</text>
<text x="45.8" y="40.5">4</text>
<text x="45.8" y="37.9">2</text>
<text x="52.2" y="37.7">ADDRESS BUS</text>
<text x="68.8" y="37.9">2</text>
<text x="68.8" y="40.5">3</text>
<text x="70.9" y="39.2">1A</text>
<text x="70.9" y="41.7">1B</text>
<text x="82.6" y="41.7">1Y3#</text>
<text x="83" y="39.2">VCC</text>
<text x="87.9" y="40.5">7</text>
<text x="87.9" y="37.9">16</text>
<text x="100.6" y="41.7">1</text>
<text x="114.6" y="41.7">14</text>
<text x="118.2" y="37.7">CLOCK</text>
<text x="153.9" y="40.5">6</text>
<text x="153.9" y="37.9">5</text>
<text x="156" y="41.7">2Y</text>
<text x="156" y="39.2">2B</text>
<text x="156" y="36.6">2A</text>
<text x="164.6" y="36.6">4Y</text>
<text x="164.6" y="39.2">3B</text>
<text x="164.6" y="41.7">3A</text>
<text x="167.9" y="37.9">10</text>
<text x="167.9" y="40.5">9</text>
<text x="244.5" y="41.7">15</text>
<text x="244.5" y="39.2">13</text>
<text x="244.5" y="36.6">11</text>
<text x="256.7" y="41.7">16</text>
<text x="256.7" y="39.2">14</text>
<text x="256.7" y="36.6">12</text>
<text x="34.7" y="45.5">7</text>
<text x="34.7" y="43">5</text>
<text x="45.8" y="45.5">8</text>
<text x="45.8" y="43">6</text>
<text x="67.8" y="46.8">14</text>
<text x="68.8" y="43">1</text>
<text x="70.9" y="44.3">1G#</text>
<text x="82.6" y="46.8">1Y1#</text>
<text x="82.6" y="44.3">1Y2#</text>
<text x="87.9" y="45.5">5</text>
<text x="87.9" y="43">6</text>
<text x="100.6" y="44.3">2</text>
<text x="100.6" y="46.8">3</text>
<text x="102.7" y="43">1A</text>
<text x="102.7" y="45.5">1Y</text>
<text x="109.7" y="43">VCC</text>
<text x="111.3" y="45.5">6A</text>
<text x="114.6" y="46.8">12</text>
<text x="114.6" y="44.3">13</text>
<text x="153.9" y="43">7</text>
<text x="156" y="44.3">GND</text>
<text x="164.6" y="44.3">3Y</text>
<text x="167.9" y="43">8</text>
<text x="33.7" y="53.2">13</text>
<text x="33.7" y="50.6">11</text>
<text x="34.7" y="48.1">9</text>
<text x="45.8" y="53.2">14</text>
<text x="45.8" y="50.6">12</text>
<text x="45.8" y="48.1">10</text>
<text x="67.8" y="49.3">13</text>
<text x="67.8" y="51.9">15</text>
<text x="70.9" y="50.6">2B</text>
<text x="70.9" y="48.1">2A</text>
<text x="70.9" y="53.2">2G#</text>
<text x="82.6" y="49.3">1Y0#</text>
<text x="82.6" y="53.2">2Y0#</text>
<text x="87.9" y="48.1">4</text>
<text x="87.9" y="51.9">12</text>
<text x="100.6" y="49.3">4</text>
<text x="100.6" y="51.9">5</text>
<text x="102.7" y="48.1">2A</text>
<text x="102.7" y="50.6">2Y</text>
<text x="102.7" y="53.2">3A</text>
<text x="111.3" y="53.2">5Y</text>
<text x="111.3" y="50.6">5A</text>
<text x="111.3" y="48.1">6Y</text>
<text x="114.6" y="51.9">10</text>
<text x="114.6" y="49.3">11</text>
<text x="141.1" y="52.9">Data in 2</text>
<text x="33.7" y="55.7">15</text>
<text x="45.8" y="55.7">16</text>
<text x="68.8" y="59.5">8</text>
<text x="82.6" y="58.2">2Y2#</text>
<text x="82.6" y="55.7">2Y1#</text>
<text x="87.9" y="59.5">9</text>
<text x="87.9" y="57">10</text>
<text x="87.9" y="54.4">11</text>
<text x="100.6" y="54.4">6</text>
<text x="100.6" y="57">7</text>
<text x="102.7" y="55.7">3Y</text>
<text x="102.7" y="58.2">GND</text>
<text x="111.3" y="58.2">4Y</text>
<text x="111.3" y="55.7">4A</text>
<text x="114.6" y="57">8</text>
<text x="114.6" y="54.4">9</text>
<text x="141.1" y="58">Data in 0</text>
<text x="141.1" y="55.5">Data in 1</text>
<text x="70.9" y="60.8">GND</text>
<text x="82.6" y="60.8">2Y3#</text>
<text x="76.3" y="66.9">DATA BUS</text>
<text x="141.2" y="70.9">2</text>
<text x="160.3" y="70.9">14</text>
<text x="76.6" y="72.2">1</text>
<text x="76.6" y="74.7">3</text>
<text x="76.6" y="77.3">5</text>
<text x="87.8" y="74.7">4</text>
<text x="87.8" y="72.2">2</text>
<text x="87.8" y="77.3">6</text>
<text x="141.2" y="73.5">1</text>
<text x="141.2" y="76">3</text>
<text x="143.3" y="72.2">1A</text>
<text x="143.3" y="74.7">1OE#</text>
<text x="143.3" y="77.3">1Y</text>
<text x="155.4" y="72.2">VCC</text>
<text x="217.4" y="73.5">1</text>
<text x="217.4" y="76">2</text>
<text x="219.5" y="74.7">#OE</text>
<text x="219.5" y="77.3">D0</text>
<text x="226.5" y="74.7">VCC</text>
<text x="227.9" y="77.3">Q0</text>
<text x="231.4" y="76">19</text>
<text x="231.4" y="73.5">20</text>
<text x="76.6" y="82.4">9</text>
<text x="76.6" y="79.8">7</text>
<text x="87.8" y="82.4">10</text>
<text x="87.8" y="79.8">8</text>
<text x="141.2" y="83.6">5</text>
<text x="160.3" y="83.6">12</text>
<text x="217.4" y="78.6">3</text>
<text x="217.4" y="81.1">4</text>
<text x="217.4" y="83.6">5</text>
<text x="219.5" y="79.8">D1</text>
<text x="219.5" y="82.4">D2</text>
<text x="227.9" y="82.4">Q2</text>
<text x="227.9" y="79.8">Q1</text>
<text x="231.4" y="83.6">16</text>
<text x="231.4" y="81.1">17</text>
<text x="231.4" y="78.6">18</text>
<text x="75.6" y="90">15</text>
<text x="75.6" y="87.4">13</text>
<text x="75.6" y="84.9">11</text>
<text x="87.8" y="90">16</text>
<text x="87.8" y="87.4">14</text>
<text x="87.8" y="84.9">12</text>
<text x="141.2" y="86.2">4</text>
<text x="141.2" y="88.7">6</text>
<text x="143.3" y="84.9">2A</text>
<text x="143.3" y="87.4">2OE#</text>
<text x="143.3" y="90">2Y</text>
<text x="154.6" y="87.4">4OE#</text>
<text x="157" y="90">4Y</text>
<text x="157" y="84.9">4A</text>
<text x="160.3" y="88.7">11</text>
<text x="160.3" y="86.2">13</text>
<text x="217.4" y="86.2">6</text>
<text x="217.4" y="88.7">7</text>
<text x="219.5" y="84.9">D3</text>
<text x="219.5" y="87.4">D4</text>
<text x="219.5" y="90">D5</text>
<text x="227.9" y="90">Q5</text>
<text x="227.9" y="87.4">Q4</text>
<text x="227.9" y="84.9">Q3</text>
<text x="231.4" y="88.7">14</text>
<text x="231.4" y="86.2">15</text>
<text x="164" y="91">Data in 3</text>
<text x="217.4" y="91.3">8</text>
<text x="217.4" y="93.8">9</text>
<text x="219.5" y="92.5">D6</text>
<text x="219.5" y="95.1">D7</text>
<text x="227.9" y="95.1">Q7</text>
<text x="227.9" y="92.5">Q6</text>
<text x="231.4" y="93.8">12</text>
<text x="231.4" y="91.3">13</text>
<text x="140.2" y="98.9">10</text>
<text x="141.2" y="96.3">9</text>
<text x="141.2" y="101.4">8</text>
<text x="143.3" y="97.6">3A</text>
<text x="143.3" y="100.1">3OE#</text>
<text x="160.3" y="101.4">7</text>
<text x="216.4" y="96.3">10</text>
<text x="219.5" y="97.6">GND</text>
<text x="227.8" y="97.6">CP</text>
<text x="231.4" y="96.3">11</text>
<text x="47.8" y="105.7" transform="rotate(-90 47.8 105.7)">ENABLE INPUT OF TRISTATE BUFFER</text>
<text x="143.3" y="102.7">3Y</text>
<text x="155.2" y="102.7">GND</text>
<text x="141.2" y="112.8">2</text>
<text x="160.3" y="112.8">14</text>
<text x="141.2" y="115.4">1</text>
<text x="141.2" y="117.9">3</text>
<text x="143.3" y="114.1">1A</text>
<text x="143.3" y="116.7">1OE#</text>
<text x="143.3" y="119.2">1Y</text>
<text x="155.4" y="114.1">VCC</text>
<text x="141.2" y="125.5">5</text>
<text x="160.3" y="125.5">12</text>
<text x="33.1" y="126.6">FUNCTION</text>
<text x="66.2" y="126.6">COLOR</text>
<text x="141.2" y="128.1">4</text>
<text x="141.2" y="130.6">6</text>
<text x="143.3" y="126.8">2A</text>
<text x="143.3" y="129.4">2OE#</text>
<text x="143.3" y="131.9">2Y</text>
<text x="154.6" y="129.4">4OE#</text>
<text x="157" y="131.9">4Y</text>
<text x="157" y="126.8">4A</text>
<text x="160.3" y="130.6">11</text>
<text x="160.3" y="128.1">13</text>
<text x="33.1" y="136.7">DATA IN</text>
<text x="218.7" y="137">1</text>
<text x="232.7" y="137">14</text>
<text x="140.2" y="140.8">10</text>
<text x="141.2" y="138.2">9</text>
<text x="141.2" y="143.3">8</text>
<text x="143.3" y="139.5">3A</text>
<text x="143.3" y="142.1">3OE#</text>
<text x="160.3" y="143.3">7</text>
<text x="218.7" y="142.1">3</text>
<text x="218.7" y="139.5">2</text>
<text x="220.8" y="143.3">1Y</text>
<text x="220.8" y="140.8">1B</text>
<text x="220.8" y="138.2">1A</text>
<text x="227.8" y="138.2">VCC</text>
<text x="229.4" y="140.8">4B</text>
<text x="229.4" y="143.3">4A</text>
<text x="232.7" y="139.5">13</text>
<text x="232.7" y="142.1">12</text>
<text x="143.3" y="144.6">3Y</text>
<text x="155.2" y="144.6">GND</text>
<text x="218.7" y="149.7">6</text>
<text x="218.7" y="147.1">5</text>
<text x="218.7" y="144.6">4</text>
<text x="220.8" y="148.4">2B</text>
<text x="220.8" y="145.9">2A</text>
<text x="229.4" y="145.9">4Y</text>
<text x="229.4" y="148.4">3B</text>
<text x="232.7" y="144.6">11</text>
<text x="232.7" y="147.1">10</text>
<text x="232.7" y="149.7">9</text>
<text x="31.9" y="150.7">HIGH Z</text>
<text x="148.7" y="153.3">Data in 4</text>
<text x="148.7" y="155.8">Data in 5</text>
<text x="218.7" y="152.2">7</text>
<text x="220.8" y="153.5">GND</text>
<text x="220.8" y="150.9">2Y</text>
<text x="229.4" y="150.9">3A</text>
<text x="229.4" y="153.5">3Y</text>
<text x="232.7" y="152.2">8</text>
<text x="148.7" y="158.3">Data in 6</text>
<text x="164" y="160.9">Data in 7</text>
<text x="33.1" y="164.7">ADDRESS BUS</text>
<text x="31.9" y="179.9">DIP DATA SELECT</text>
<text x="31.9" y="199">CLOCK</text>
<text x="61.1" y="211.7">FUNCTION</text>
<text x="26.8" y="218">FUNCTION</text>
</g>
<g font-size="1.8" fill="#000080">
<text x="82.3" y="23.5">+5V</text>
<text x="199.5" y="22.4">R1</text>
<text x="246.5" y="21.2">SW1</text>
<text x="262.6" y="20.9">+5V</text>
<text x="66.2" y="27.5">R8</text>
<text x="76.3" y="25">SW4</text>
<text x="155.1" y="25">U5</text>
<text x="168.7" y="24.7">+5V</text>
<text x="31.5" y="34.9">+5V SW3</text>
<text x="57.7" y="31.4" transform="rotate(-90 57.7 31.4)">GND</text>
<text x="70" y="35.1">U4</text>
<text x="93.7" y="34.9">+5V</text>
<text x="200.8" y="30.1">R2</text>
<text x="211.5" y="31.1">GND</text>
<text x="101.7" y="39">U7</text>
<text x="203.3" y="36.4">R3</text>
<text x="121.2" y="43.7" transform="rotate(-90 121.2 43.7)">+5V</text>
<text x="203.3" y="42.8">R4</text>
<text x="148" y="50.1">GND</text>
<text x="203.3" y="49.1">R5</text>
<text x="203.3" y="55.5">R6</text>
<text x="97.2" y="64.1">GND</text>
<text x="203.3" y="61.8">R7</text>
<text x="61.6" y="66.6">GND</text>
<text x="73.4" y="69.2">+5V SW2</text>
<text x="142.4" y="68.2">U2</text>
<text x="163.6" y="67.9">+5V</text>
<text x="205.9" y="68.2">R10</text>
<text x="218.6" y="70.7">U1</text>
<text x="233.4" y="70.4">+5V</text>
<text x="212.7" y="103.5">GND</text>
<text x="142.4" y="110.1">U3</text>
<text x="161.9" y="108.5">GND</text>
<text x="167.4" y="109.8">+5V</text>
<text x="219.8" y="134.2">U6</text>
<text x="163.2" y="150.5">GND</text>
</g>
<g font-size="1.8" fill="#00f">
<text x="199.5" y="27.5">220</text>
<text x="66.2" y="32.6">10K</text>
<text x="76.3" y="31.3">CLOCK PB</text>
<text x="200.8" y="35.1">220</text>
<text x="203.3" y="41.5">220</text>
<text x="155.1" y="47.8">74HC08D</text>
<text x="203.3" y="47.8">220</text>
<text x="246.5" y="46.6">REG OE</text>
<text x="203.3" y="54.2">220</text>
<text x="35.7" y="60.5">DSHP08TJGER</text>
<text x="70" y="64.4">74HC139D</text>
<text x="101.7" y="61.8">XD74LS04</text>
<text x="203.3" y="60.5">220</text>
<text x="203.3" y="66.9">220</text>
<text x="205.9" y="73.2">220</text>
<text x="77.6" y="94.8">DATA SELECT</text>
<text x="218.6" y="101.2">74HC574D</text>
<text x="142.4" y="106.3">74HC125D</text>
<text x="142.4" y="148.2">74HC125D</text>
<text x="219.8" y="157.1">74HC08D</text>
</g>
<text font-size="1.8" fill="#ff3" x="64.9" y="136.7">YELLOW</text>
<text font-size="1.8" fill="#f0f" x="64.9" y="152">PURPLE</text>
<text font-size="1.8" fill="#009" x="64.9" y="164.7">BLUE</text>
<text font-size="1.8" fill="#0f0" x="61.1" y="178.7">GREEN</text>
<text font-size="1.8" fill="#600" x="61.1" y="199">BROWN</text>
</svg>
